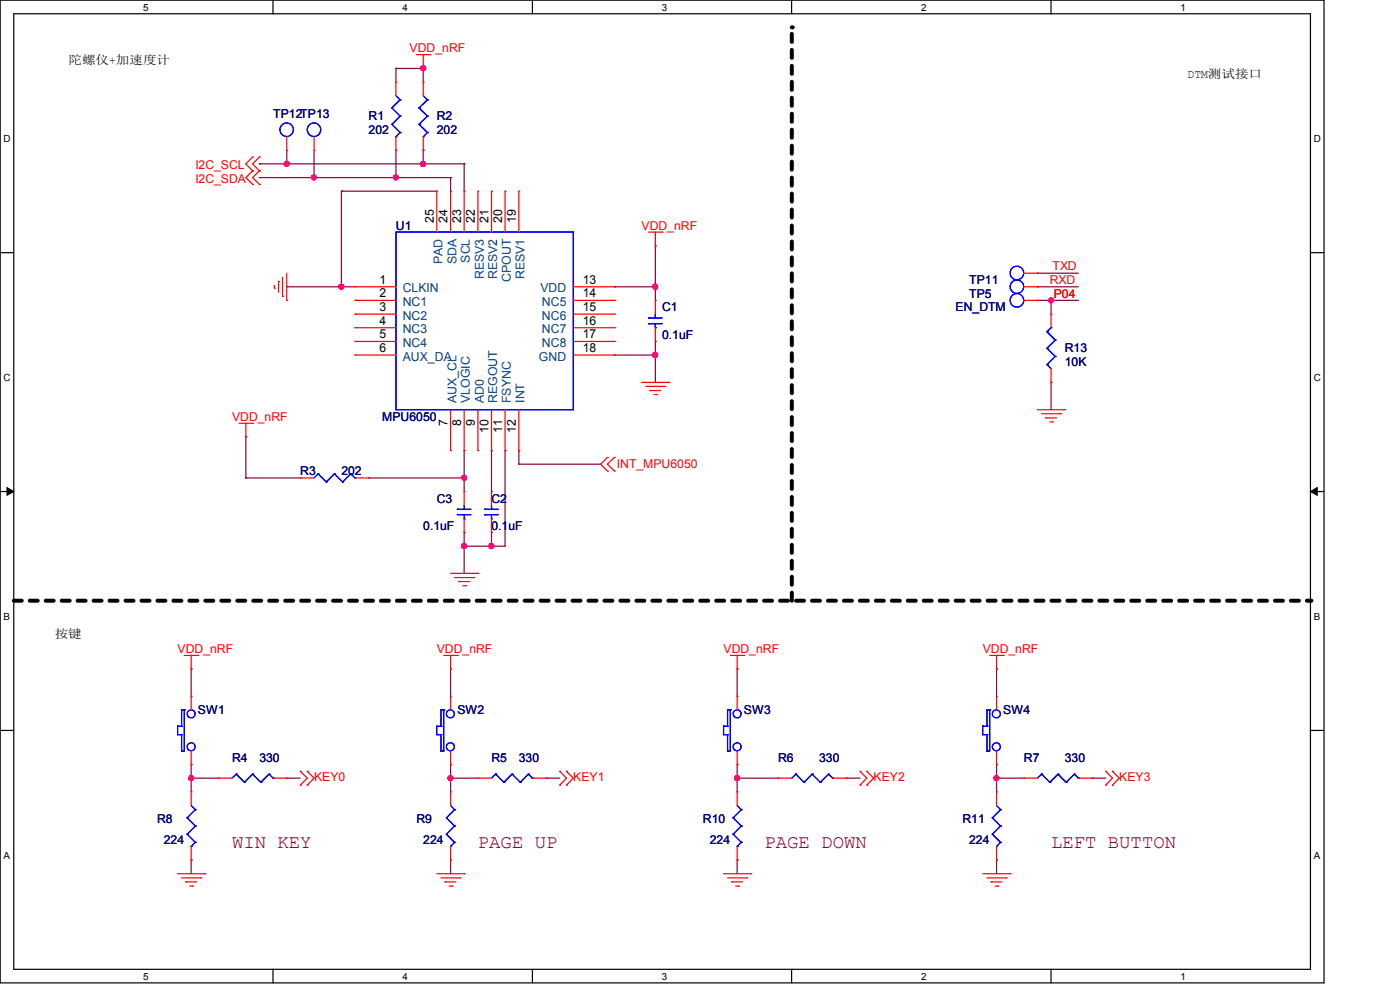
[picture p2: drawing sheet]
<svg xmlns="http://www.w3.org/2000/svg" width="297mm" height="210mm" viewBox="0 0 297 210" stroke-linecap="round" stroke-linejoin="round" font-family="sans-serif">
<path d="M0 0h280.9v208.5h-280.9zM2.9 2.9h275.1v202.7h-275.1z" fill="none" stroke="#000" stroke-width=".25"/>
<g fill="#fff">
<path d="M30.4 .3h1.1v2.4h-1.1z"/>
<path d="M30.4 205.9h1.1v2.3h-1.1z"/>
</g>
<path d="M57.9 0v2.9M57.9 205.6v2.9" fill="none" stroke="#000" stroke-width=".25"/>
<g fill="#fff">
<path d="M85.4 .3h1.1v2.4h-1.1z"/>
<path d="M85.4 205.9h1.1v2.3h-1.1z"/>
</g>
<path d="M112.9 0v2.9M112.9 205.6v2.9" fill="none" stroke="#000" stroke-width=".25"/>
<g fill="#fff">
<path d="M140.4 .3h1.2v2.4h-1.2z"/>
<path d="M140.4 205.9h1.2v2.3h-1.2z"/>
</g>
<path d="M167.9 0v2.9M167.9 205.6v2.9" fill="none" stroke="#000" stroke-width=".25"/>
<g fill="#fff">
<path d="M195.4 .3h1.2v2.4h-1.2z"/>
<path d="M195.4 205.9h1.2v2.3h-1.2z"/>
</g>
<path d="M223 0v2.9M223 205.6v2.9" fill="none" stroke="#000" stroke-width=".25"/>
<g fill="#fff">
<path d="M250.4 .3h1.2v2.4h-1.2z"/>
<path d="M250.4 205.9h1.2v2.3h-1.2z"/>
<path d="M.8 28.2h1.4v2.4h-1.4z"/>
<path d="M278.7 28.2h1.5v2.4h-1.5z"/>
<path d="M.8 78.9h1.4v2.3h-1.4z"/>
<path d="M278.7 78.9h1.5v2.3h-1.5z"/>
</g>
<path d="M0 53.6h2.9M278 53.6h2.9" fill="none" stroke="#000" stroke-width=".25"/>
<g fill="#fff">
<path d="M.8 129.6h1.3v2.3h-1.3z"/>
<path d="M278.7 129.6h1.4v2.3h-1.4z"/>
</g>
<path d="M0 104.3h2.9M278 104.3h2.9" fill="none" stroke="#000" stroke-width=".25"/>
<path d="M1.5 103.4l1.4 .9-1.4 .8zM278 104.3l1.4-.9v1.7z" fill="#000" stroke="#000" stroke-width=".21"/>
<g fill="#fff">
<path d="M.8 180.3h1.3v2.3h-1.3z"/>
<path d="M278.7 180.3h1.4v2.3h-1.4z"/>
</g>
<path d="M0 154.9h2.9M278 154.9h2.9" fill="none" stroke="#000" stroke-width=".25"/>
<path d="M2.9 127.4h275.1M168 127.4v-121.6" fill="none" stroke="#000" stroke-width=".85" stroke-dasharray="1.7 1.7"/>
<g fill="#000" stroke-dasharray="1.7 1.7">
<circle cx="168" cy="5.8" r=".42"/>
<circle cx="278" cy="127.4" r=".42"/>
</g>
<g fill="none" stroke="#800040" stroke-width=".25">
<path d="M84 14.5h.1M84 14.5v2.9M84 14.5h5.8M89.8 14.5h.1M89.8 14.5v2.9M55 34.8h.1M55 37.7h.1M55 37.7h40.6M55 34.8h43.5M60.8 34.8h.1M60.8 31.9v2.9M66.6 37.7h.1"/>
<path d="M66.6 31.9v5.8M84 37.7h.1M84 31.9h.1M84 31.9v5.8M89.8 34.8h.1M89.8 31.9h.1M89.8 31.9v2.9M95.6 37.7h.1M95.6 37.7v2.9M98.5 34.8h.1M98.5 34.8v5.8M72.4 40.6h.1"/>
<path d="M72.4 40.6h20.3M72.4 40.6v20.2M139 52.2h.1M139 52.2v11.5M220.1 58h.1M220.1 58h8.7M60.8 60.8h.1M60.8 60.8h14.5M72.4 60.8h.1M130.3 60.8h.1M130.3 75.3h.1M130.3 60.8h8.7"/>
<path d="M130.3 75.3h8.7M139 75.3h.1M139 60.8h.1M139 72.4h.1M139 72.4v8.7M220.1 60.8h.1M220.1 63.7h.1M220.1 60.8h8.7M220.1 63.7h8.7M223 63.7h.1M223 63.7v2.9M52.2 92.7h.1"/>
<path d="M52.2 92.7v8.7M98.5 95.6h.1M98.5 95.6v8.7M104.3 95.6h.1M104.3 95.6v8.7M107.1 95.6h.1M107.1 95.6v20.3h-8.6M110.1 95.6h.1M110.1 98.5h.1M110.1 95.6v2.9M110.1 98.5h17.3M223 81.1h.1"/>
<path d="M223 81.1v5.8M52.2 101.4h.1M52.2 101.4h11.5M78.2 101.4h.1M78.2 101.4h20.3M98.5 101.4h.1M98.5 115.9h.1M98.5 112.9h.1M98.5 112.9v8.7M104.3 112.9h.1M104.3 115.9h.1M104.3 112.9v3"/>
<path d="M40.6 141.9h.1M40.6 141.9v5.8M95.6 141.9h.1M95.6 141.9v5.8M156.4 141.9h.1M156.4 141.9v5.8M211.4 141.9h.1M211.4 141.9v5.8M40.6 162.2h.1M40.6 165.1h.1M40.6 162.2v5.8M40.6 165.1h5.8"/>
<path d="M60.8 165.1h.1M60.8 165.1h2.9M95.6 162.2h.1M95.6 165.1h.1M95.6 162.2v5.8M95.6 165.1h5.8M115.9 165.1h.1M115.9 165.1h2.8M156.4 162.2h.1M156.4 165.1h.1M156.4 165.1h8.7M156.4 162.2v5.8"/>
<path d="M179.5 165.1h.1M179.5 165.1h3M211.4 162.2h.1M211.4 165.1h.1M211.4 165.1h5.8M211.4 162.2v5.8M231.7 165.1h.1M231.7 165.1h2.9M40.6 182.5h.1M40.6 182.5v2.8M95.6 182.5h.1M95.6 182.5v2.8"/>
<path d="M156.4 182.5h.1M156.4 182.5v2.8M211.4 182.5h.1M211.4 182.5v2.8"/>
</g>
<g fill="#f0f" stroke="#f0f" stroke-width=".25">
<circle cx="139" cy="60.8" r=".56"/>
<circle cx="84" cy="37.6" r=".55"/>
<circle cx="89.8" cy="34.8" r=".56"/>
<circle cx="60.8" cy="34.8" r=".56"/>
<circle cx="66.6" cy="37.6" r=".55"/>
<circle cx="72.4" cy="60.8" r=".56"/>
<circle cx="98.5" cy="101.3" r=".55"/>
<circle cx="98.5" cy="115.8" r=".55"/>
<circle cx="104.3" cy="115.8" r=".56"/>
<circle cx="139" cy="75.3" r=".56"/>
<circle cx="89.8" cy="14.5" r=".56"/>
<circle cx="40.6" cy="165.1" r=".55"/>
<circle cx="95.5" cy="165.1" r=".55"/>
<circle cx="156.4" cy="165.1" r=".55"/>
<circle cx="211.4" cy="165.1" r=".55"/>
<circle cx="223" cy="63.7" r=".55"/>
</g>
<g fill="none" stroke="#f00" stroke-width=".25">
<path d="M84 17.4h.1M84 17.4v2.9M88.3 11.6h2.9M89.8 14.5h.1M89.8 17.4h.1M89.8 11.6v2.9M89.8 17.4v2.9M91.2 11.6h.1M53.6 33.3h.1M53.6 36.2h.1M53.6 39.1h.1M53.6 33.3l-1.4 1.5 1.4 1.4"/>
<path d="M53.6 36.2l-1.4 1.5 1.4 1.4M55 33.3h.1M55 36.2h.1M55 39.1h.1M55 33.3l-1.4 1.5 1.4 1.4M55 36.2l-1.4 1.5 1.4 1.4M60.8 31.9h.1M60.8 29v2.9M66.6 31.9h.1M66.6 29v2.9M84 31.9h.1M84 29v2.9"/>
<path d="M89.8 31.9h.1M89.8 29v2.9M59.1 59.7h.1M59.1 59.7v2.3M59.9 58.8v4.1M60.8 58v5.7M92.7 40.6h.1M92.7 40.6v8.6M95.6 40.6h.1M95.6 40.6v8.6M98.5 40.6h.1M98.5 40.6v8.6"/>
<path d="M101.4 40.6h.1M101.4 40.6v8.6M104.3 40.6h.1M104.3 40.6v8.6M107.1 40.6h.1M107.1 40.6v8.6M110.1 40.6h.1M110.1 40.6v8.6M137.6 49.2h2.9M139 52.2h.1M139 49.2v3M140.5 49.2h.1"/>
<path d="M217.2 58h2.9M220.1 58h.1M58.2 61.1h.1M58.2 60.5v.6M59.9 62.9h.1M60.8 63.7h.1M75.3 60.8h.1M75.3 63.7h.1M75.3 66.6h.1M75.3 69.5h.1M75.3 72.4h.1M75.3 75.3h.1"/>
<path d="M75.3 60.8h8.7M75.3 63.7h8.7M75.3 66.6h8.7M75.3 69.5h8.7M75.3 72.4h8.7M75.3 75.3h8.7M121.6 60.8h8.7M121.6 63.7h8.7M121.6 66.6h8.7M121.6 69.5h8.7M121.6 72.4h8.7M121.6 75.3h8.7"/>
<path d="M130.3 63.7h.1M130.3 66.6h.1M130.3 69.5h.1M130.3 72.4h.1M130.3 75.3h.1M130.3 60.8h.1M139 63.7h.1M139 72.4h.1M139 63.7v2.9M139 69.5v2.9M217.2 60.8h2.9M217.2 63.7h2.9"/>
<path d="M220.1 63.7h.1M220.1 60.8h.1M223 66.6h.1M223 66.6v2.9M223 78.2v2.9M50.7 89.8h2.9M52.2 92.7h.1M52.2 89.8v2.9M53.6 89.8h.1M95.6 95.6h.1M95.6 86.9v8.7M98.5 95.6h.1"/>
<path d="M98.5 86.9v8.7M101.4 95.6h.1M101.4 86.9v8.7M104.3 95.6h.1M104.3 86.9v8.7M107.1 95.6h.1M107.1 86.9v8.7M110.1 95.6h.1M110.1 86.9v8.7M128.9 97h.1M128.9 99.9h.1M128.9 97l-1.5 1.5 1.5 1.4"/>
<path d="M130.3 99.9h.1M130.3 97h.1M130.3 97l-1.4 1.5 1.4 1.4M136.1 81.1h5.8M137 82h4.1M137.8 82.8h.1M137.8 82.8h2.4M138.7 83.7h.6M139.3 83.7h.1M141.1 82h.1M141.9 81.1h.1M220.1 86.9h5.8"/>
<path d="M221 87.8h4M221.8 88.6h.1M221.8 88.6h2.4M222.7 89.5h.6M223 81.1h.1M223.3 89.5h.1M225 87.8h.1M225.9 86.9h.1M63.7 101.4h.1M63.7 101.4h2.9M75.3 101.4h2.9M78.2 101.4h.1"/>
<path d="M98.5 104.3h.1M98.5 112.9h.1M98.5 104.3v2.8M98.5 110.1v2.8M104.3 104.3h.1M104.3 112.9h.1M104.3 104.3v2.8M104.3 110.1v2.8M39.1 139h2.9M40.6 139v2.9M42 139h.1M94.1 139h2.9"/>
<path d="M95.6 121.6h5.8M95.6 139v2.9M96.4 122.5h4.1M97 139h.1M97.3 123.4h.1M97.3 123.4h2.4M98.2 124.2h.6M98.8 124.2h.1M100.5 122.5h.1M101.4 121.6h.1M154.9 139h2.9M156.4 139v2.9"/>
<path d="M157.8 139h.1M210 139h2.9M211.4 139v2.9M212.9 139h.1M40.6 141.9h.1M40.6 147.7h.1M40.6 147.7v2.9M40.6 159.3v2.9M95.6 141.9h.1M95.6 147.7h.1M95.6 147.7v2.9M95.6 159.3v2.9"/>
<path d="M156.4 141.9h.1M156.4 147.7h.1M156.4 147.7v2.9M156.4 159.3v2.9M211.4 141.9h.1M211.4 147.7h.1M211.4 147.7v2.9M211.4 159.3v2.9M40.6 168h.1M40.6 162.2h.1M40.6 168v2.9M40.6 179.5v3"/>
<path d="M46.4 165.1h.1M46.4 165.1h2.8M58 165.1h2.8M60.8 165.1h.1M63.7 166.5h.1M63.7 163.6h.1M63.7 163.6l1.5 1.5-1.5 1.4M65.2 166.5h.1M65.2 163.6h.1M65.2 163.6l1.4 1.5-1.4 1.4M95.6 162.2h.1M95.6 168h.1"/>
<path d="M95.6 168v2.9M95.6 179.5v3M101.4 165.1h.1M101.4 165.1h2.9M112.9 165.1h3M115.9 165.1h.1M118.7 166.5h.1M118.7 163.6h.1M118.7 163.6l1.5 1.5-1.5 1.4M120.2 166.5h.1M120.2 163.6h.1M120.2 163.6l1.4 1.5-1.4 1.4"/>
<path d="M156.4 162.2h.1M156.4 168h.1M156.4 168v2.9M156.4 179.5v3M165.1 165.1h.1M165.1 165.1h2.9M176.7 165.1h2.8M179.5 165.1h.1M182.5 166.5h.1M182.5 163.6h.1M182.5 163.6l1.4 1.5-1.4 1.4M183.9 166.5h.1"/>
<path d="M183.9 163.6h.1M183.9 163.6l1.4 1.5-1.4 1.4M211.4 162.2h.1M211.4 168h.1M211.4 168v2.9M211.4 179.5v3M217.2 165.1h.1M217.2 165.1h2.9M228.8 165.1h2.9M231.7 165.1h.1M234.6 166.5h.1M234.6 163.6h.1"/>
<path d="M234.6 163.6l1.4 1.5-1.4 1.4M236 166.5h.1M236 163.6h.1M236 163.6l1.4 1.5-1.4 1.4M37.7 185.3h5.8M38.5 186.2h4.1M39.4 187.1h.1M39.4 187.1h2.3M40.3 188h.6M40.6 182.5h.1M40.9 188h.1M42.6 186.2h.1"/>
<path d="M43.5 185.3h.1M92.7 185.3h5.8M93.6 186.2h4M94.4 187.1h.1M94.4 187.1h2.3M95.3 188h.6M95.6 182.5h.1M95.9 188h.1M97.6 186.2h.1M98.5 185.3h.1M153.5 185.3h5.8M154.3 186.2h4.1"/>
<path d="M155.2 187.1h.1M155.2 187.1h2.4M156.1 188h.6M156.4 182.5h.1M156.7 188h.1M158.4 186.2h.1M159.3 185.3h.1M208.5 185.3h5.8M209.4 186.2h4M210.2 187.1h.1M210.2 187.1h2.4M211.1 188h.6"/>
<path d="M211.4 182.5h.1M211.7 188h.1M213.4 186.2h.1M214.3 185.3h.1"/>
</g>
<g fill="none" stroke="#00f" stroke-width=".25">
<path d="M83.1 22.9h.1M83.1 26.4h.1M83.1 22.9l1.8 1.7M83.1 26.4l1.8 1.7M84 29h.1M84 20.3l.9 .9M84.9 21.2h.1M84.9 24.6h.1M84.9 28.1h.1M84.9 21.2l-1.8 1.7M84.9 24.6l-1.8 1.8M84.9 28.1l-.9 .9"/>
<path d="M88.9 22.9h.1M88.9 26.4h.1M88.9 22.9l1.8 1.7M88.9 26.4l1.8 1.7M89.8 29h.1M89.8 20.3l.9 .9M90.7 21.2h.1M90.7 24.6h.1M90.7 28.1h.1M90.7 21.2l-1.8 1.7M90.7 24.6l-1.8 1.8M90.7 28.1l-.9 .9"/>
<path d="M84 49.2h37.6v37.7h-37.6zM137.6 67.5h.1M137.6 68.7h.1M137.6 67.5h2.9M137.6 68.7h2.9M139 69.5h.1M139 67.5h.1M139 66.6v.9M139 68.7v.8M222.1 77.3h.1M222.1 73.9h.1M222.1 70.4h.1"/>
<path d="M222.1 77.3l.9 .9M222.1 73.9l1.8 1.7M222.1 70.4l1.8 1.7M223 69.5h.1M223 69.5l-.9 .9M223.9 75.6h.1M223.9 72.1h.1M223.9 75.6l-1.8 1.7M223.9 72.1l-1.8 1.8M67.5 100.5h.1M67.5 100.5l-.9 .9M67.5 100.5l1.7 1.7"/>
<path d="M69.2 102.2h.1M71 100.5h.1M71 100.5l-1.8 1.7M71 100.5l1.7 1.7M72.7 102.2h.1M74.4 100.5h.1M74.4 100.5l-1.7 1.7M74.4 100.5l.9 .9M75.3 101.4h.1M97 108h.1M97 109.2h.1M97 108h2.9"/>
<path d="M97 109.2h2.9M98.5 110.1h.1M98.5 108h.1M98.5 107.1v.9M98.5 109.2v.9M102.8 108h.1M102.8 109.2h.1M102.8 108h2.9M102.8 109.2h2.9M104.3 110.1h.1M104.3 108h.1M104.3 107.1v.9"/>
<path d="M104.3 109.2v.9M37.7 154.1h.1M37.7 155.8h.1M37.7 154.1h.8M37.7 155.8h.8M37.7 154.1v1.7M38.5 150.6h.1M38.5 154.1h.1M38.5 155.8h.1M38.5 159.3h.1M38.5 150.6h.6M38.5 150.6v3.5"/>
<path d="M38.5 155.8v3.5M39.1 150.6h.1M39.1 150.6v8.7h-.6M92.7 154.1h.1M92.7 155.8h.1M92.7 154.1h.9M92.7 155.8h.9M92.7 154.1v1.7M93.6 150.6h.1M93.6 154.1h.1M93.6 155.8h.1M93.6 159.3h.1"/>
<path d="M93.6 150.6h.5M93.6 150.6v3.5M93.6 155.8v3.5M94.1 150.6h.1M94.1 150.6v8.7h-.5M153.5 154.1h.1M153.5 155.8h.1M153.5 154.1h.8M153.5 154.1v1.7M153.5 155.8h.8M154.3 150.6h.1M154.3 154.1h.1"/>
<path d="M154.3 155.8h.1M154.3 159.3h.1M154.3 150.6h.6M154.3 150.6v3.5M154.3 155.8v3.5M154.9 150.6h.1M154.9 150.6v8.7h-.6M208.5 154.1h.1M208.5 155.8h.1M208.5 154.1h.9M208.5 155.8h.9M208.5 154.1v1.7"/>
<path d="M209.4 150.6h.1M209.4 154.1h.1M209.4 155.8h.1M209.4 159.3h.1M209.4 150.6h.6M209.4 150.6v3.5M209.4 155.8v3.5M210 150.6h.1M210 150.6v8.7h-.6M39.7 173.5h.1M39.7 177h.1M39.7 173.5l1.7 1.7"/>
<path d="M39.7 177l1.7 1.7M40.6 179.5h.1M40.6 170.9l.8 .8M41.4 171.7h.1M41.4 175.2h.1M41.4 178.7h.1M41.4 171.7l-1.7 1.8M41.4 175.2l-1.7 1.8M41.4 178.7l-.8 .8M50.1 164.2h.1M50.1 164.2l-.9 .9M50.1 164.2l1.8 1.7"/>
<path d="M51.9 165.9h.1M53.6 164.2h.1M53.6 164.2l-1.7 1.7M53.6 164.2l1.7 1.7M55.3 165.9h.1M57.1 164.2h.1M57.1 164.2l-1.8 1.7M57.1 164.2l.9 .9M58 165.1h.1M94.7 173.5h.1M94.7 177h.1M94.7 173.5l1.7 1.7"/>
<path d="M94.7 177l1.7 1.7M95.6 179.5h.1M95.6 170.9l.8 .8M96.4 171.7h.1M96.4 175.2h.1M96.4 178.7h.1M96.4 171.7l-1.7 1.8M96.4 175.2l-1.7 1.8M96.4 178.7l-.8 .8M105.2 164.2h.1M105.2 164.2l-.9 .9M105.2 164.2l1.7 1.7"/>
<path d="M106.9 165.9h.1M108.6 164.2h.1M108.6 164.2l-1.7 1.7M108.6 164.2l1.8 1.7M110.4 165.9h.1M112.1 164.2h.1M112.1 164.2l-1.7 1.7M112.1 164.2l.8 .9M112.9 165.1h.1M155.5 173.5h.1M155.5 177h.1M155.5 173.5l1.8 1.7"/>
<path d="M155.5 177l1.8 1.7M156.4 179.5h.1M156.4 170.9l.9 .8M157.3 171.7h.1M157.3 175.2h.1M157.3 178.7h.1M157.3 171.7l-1.8 1.8M157.3 175.2l-1.8 1.8M157.3 178.7l-.9 .8M168.8 164.2h.1M168.8 164.2l-.8 .9M168.8 164.2l1.8 1.7"/>
<path d="M170.6 165.9h.1M172.3 164.2h.1M172.3 164.2l-1.7 1.7M172.3 164.2l1.7 1.7M174 165.9h.1M175.8 164.2h.1M175.8 164.2l-1.8 1.7M175.8 164.2l.9 .9M176.7 165.1h.1M210.5 173.5h.1M210.5 177h.1M210.5 173.5l1.8 1.7"/>
<path d="M210.5 177l1.8 1.7M211.4 179.5h.1M211.4 170.9l.9 .8M212.3 171.7h.1M212.3 175.2h.1M212.3 178.7h.1M212.3 171.7l-1.8 1.8M212.3 175.2l-1.8 1.8M212.3 178.7l-.9 .8M221 164.2h.1M221 164.2l-.9 .9M221 164.2l1.7 1.7"/>
<path d="M222.7 165.9h.1M224.5 164.2h.1M224.5 164.2l-1.8 1.7M224.5 164.2l1.7 1.7M226.2 165.9h.1M227.9 164.2h.1M227.9 164.2l-1.7 1.7M227.9 164.2l.9 .9M228.8 165.1h.1"/>
<circle cx="60.8" cy="27.5" r="1.43"/>
<circle cx="66.6" cy="27.5" r="1.43"/>
<circle cx="215.7" cy="57.9" r="1.44"/>
<circle cx="215.7" cy="63.7" r="1.44"/>
<circle cx="215.7" cy="60.8" r="1.43"/>
<circle cx="40.6" cy="158.4" r=".85"/>
<circle cx="40.6" cy="151.4" r=".85"/>
<circle cx="95.5" cy="151.4" r=".85"/>
<circle cx="95.5" cy="158.4" r=".85"/>
<circle cx="156.4" cy="158.4" r=".85"/>
<circle cx="156.4" cy="151.4" r=".85"/>
<circle cx="211.4" cy="151.4" r=".85"/>
<circle cx="211.4" cy="158.4" r=".85"/>
</g>
<g font-size="4" fill="#800000">
<text x="49.2" y="179.9">WIN KEY</text>
<text x="101.4" y="179.9">PAGE UP</text>
<text x="162.2" y="179.9">PAGE DOWN</text>
<text x="223" y="179.9">LEFT BUTTON</text>
</g>
<g font-size="2.6" fill="#f00">
<text x="86.9" y="11">VDD_nRF</text>
<text x="41.4" y="35.9">I2C_SCL</text>
<text x="41.4" y="38.8">I2C_SDA</text>
<text x="136.1" y="48.7">VDD_nRF</text>
<text x="223.3" y="57.4">TXD</text>
<text x="222.7" y="60.2">RXD</text>
<text x="223.6" y="63.1">P04</text>
<text x="49.2" y="89.2">VDD_nRF</text>
<text x="130.9" y="99.4">INT_MPU6050</text>
<text x="37.7" y="138.4">VDD_nRF</text>
<text x="92.7" y="138.4">VDD_nRF</text>
<text x="153.5" y="138.4">VDD_nRF</text>
<text x="208.5" y="138.4">VDD_nRF</text>
<text x="66.6" y="165.7">KEY0</text>
<text x="121.6" y="165.7">KEY1</text>
<text x="185.3" y="165.7">KEY2</text>
<text x="237.4" y="165.7">KEY3</text>
</g>
<g font-size="2.6">
<text x="14.5" y="13.7">陀螺仪+加速度计</text>
<text x="251.9" y="16.6">DTM测试接口</text>
<text x="92" y="47.2" transform="rotate(-90 92 47.2)">25</text>
<text x="95" y="47.2" transform="rotate(-90 95 47.2)">24</text>
<text x="97.8" y="47.2" transform="rotate(-90 97.8 47.2)">23</text>
<text x="100.8" y="47.2" transform="rotate(-90 100.8 47.2)">22</text>
<text x="103.6" y="47.2" transform="rotate(-90 103.6 47.2)">21</text>
<text x="106.5" y="47.2" transform="rotate(-90 106.5 47.2)">20</text>
<text x="109.4" y="47.2" transform="rotate(-90 109.4 47.2)">19</text>
<text x="80.5" y="60.2">1</text>
<text x="80.5" y="63.1">2</text>
<text x="80.5" y="66">3</text>
<text x="123.7" y="63.1">14</text>
<text x="123.7" y="66">15</text>
<text x="123.7" y="60.2">13</text>
<text x="80.5" y="68.9">4</text>
<text x="80.5" y="71.8">5</text>
<text x="123.7" y="68.9">16</text>
<text x="123.7" y="71.8">17</text>
<text x="80.5" y="74.7">6</text>
<text x="123.7" y="74.7">18</text>
<text x="95" y="90.4" transform="rotate(-90 95 90.4)">7</text>
<text x="97.8" y="90.4" transform="rotate(-90 97.8 90.4)">8</text>
<text x="100.8" y="90.4" transform="rotate(-90 100.8 90.4)">9</text>
<text x="103.6" y="91.8" transform="rotate(-90 103.6 91.8)">10</text>
<text x="106.5" y="91.8" transform="rotate(-90 106.5 91.8)">11</text>
<text x="109.4" y="91.8" transform="rotate(-90 109.4 91.8)">12</text>
<text x="11.6" y="135.3">按键</text>
</g>
<g font-size="2.6" fill="#000080">
<text x="58" y="24.9">TP12TP13</text>
<text x="78.2" y="25.5">R1</text>
<text x="78.2" y="28.4">202</text>
<text x="92.7" y="25.5">R2</text>
<text x="92.7" y="28.4">202</text>
<text x="84" y="48.7">U1</text>
<text x="205.6" y="60.3">TP11</text>
<text x="205.6" y="63.2">TP5</text>
<text x="140.5" y="66">C1</text>
<text x="140.5" y="71.8">0.1uF</text>
<text x="202.7" y="66">EN_DTM</text>
<text x="225.9" y="74.8">R13</text>
<text x="225.9" y="77.6">10K</text>
<text x="81.1" y="89.2">MPU6050</text>
<text x="63.7" y="100.8">R3</text>
<text x="72.4" y="100.8">202</text>
<text x="92.7" y="106.6">C3</text>
<text x="104.3" y="106.6">C2</text>
<text x="89.8" y="112.4">0.1uF</text>
<text x="104.3" y="112.4">0.1uF</text>
<text x="42" y="151.5">SW1</text>
<text x="97" y="151.5">SW2</text>
<text x="157.8" y="151.5">SW3</text>
<text x="212.8" y="151.5">SW4</text>
<text x="49.2" y="161.6">R4</text>
<text x="55" y="161.6">330</text>
<text x="104.3" y="161.6">R5</text>
<text x="110.1" y="161.6">330</text>
<text x="165.1" y="161.6">R6</text>
<text x="173.8" y="161.6">330</text>
<text x="217.2" y="161.6">R7</text>
<text x="225.9" y="161.6">330</text>
<text x="33.3" y="174.6">R8</text>
<text x="34.8" y="179">224</text>
<text x="88.3" y="174.6">R9</text>
<text x="89.8" y="179">224</text>
<text x="149.1" y="174.6">R10</text>
<text x="150.6" y="179">224</text>
<text x="204.2" y="174.6">R11</text>
<text x="205.6" y="179">224</text>
</g>
<g font-size="2.6" fill="#004080">
<text x="93.9" y="56" transform="rotate(-90 93.9 56)">PAD</text>
<text x="96.8" y="56" transform="rotate(-90 96.8 56)">SDA</text>
<text x="99.7" y="55.7" transform="rotate(-90 99.7 55.7)">SCL</text>
<text x="102.6" y="59.2" transform="rotate(-90 102.6 59.2)">RESV3</text>
<text x="105.5" y="59.2" transform="rotate(-90 105.5 59.2)">RESV2</text>
<text x="108.4" y="59.7" transform="rotate(-90 108.4 59.7)">CPOUT</text>
<text x="111.3" y="59.2" transform="rotate(-90 111.3 59.2)">RESV1</text>
<text x="85.4" y="62">CLKIN</text>
<text x="85.4" y="64.9">NC1</text>
<text x="114.6" y="62">VDD</text>
<text x="114.9" y="64.9">NC5</text>
<text x="85.4" y="67.8">NC2</text>
<text x="85.4" y="70.7">NC3</text>
<text x="114.9" y="67.8">NC6</text>
<text x="114.9" y="70.7">NC7</text>
<text x="85.4" y="73.6">NC4</text>
<text x="85.4" y="76.5">AUX_DA</text>
<text x="114.3" y="76.5">GND</text>
<text x="114.9" y="73.6">NC8</text>
<text x="96.8" y="85.5" transform="rotate(-90 96.8 85.5)">AUX_CL</text>
<text x="99.7" y="85.5" transform="rotate(-90 99.7 85.5)">VLOGIC</text>
<text x="102.6" y="85.5" transform="rotate(-90 102.6 85.5)">AD0</text>
<text x="105.5" y="85.5" transform="rotate(-90 105.5 85.5)">REGOUT</text>
<text x="108.4" y="85.5" transform="rotate(-90 108.4 85.5)">FSYNC</text>
<text x="111.3" y="85.5" transform="rotate(-90 111.3 85.5)">INT</text>
</g>
<g font-size="2.1">
<text x="30.4" y="2.2">5</text>
<text x="85.4" y="2.2">4</text>
<text x="140.4" y="2.2">3</text>
<text x="195.4" y="2.2">2</text>
<text x="250.5" y="2.2">1</text>
<text x=".8" y="30.1">D</text>
<text x="278.7" y="30.1">D</text>
<text x=".8" y="80.8">C</text>
<text x="278.7" y="80.8">C</text>
<text x=".8" y="131.5">B</text>
<text x="278.7" y="131.5">B</text>
<text x=".8" y="182.2">A</text>
<text x="278.7" y="182.2">A</text>
<text x="30.4" y="207.8">5</text>
<text x="85.4" y="207.8">4</text>
<text x="140.4" y="207.8">3</text>
<text x="195.4" y="207.8">2</text>
<text x="250.5" y="207.8">1</text>
</g>
</svg>
